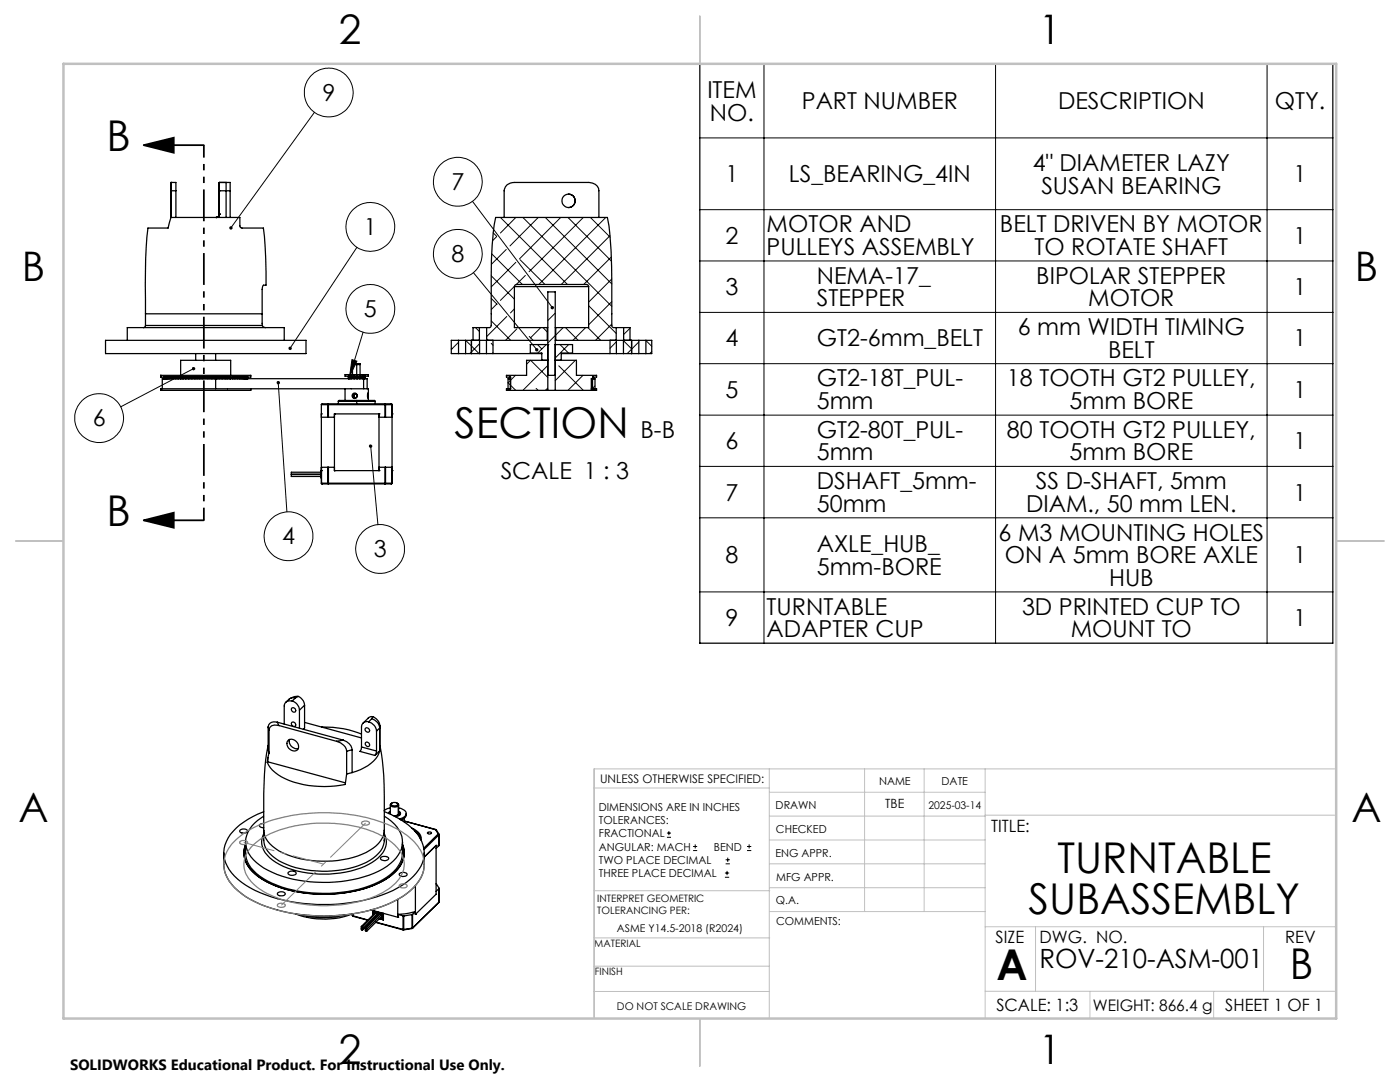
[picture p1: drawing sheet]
<svg xmlns="http://www.w3.org/2000/svg" width="279mm" height="216mm" viewBox="0 0 279 216" stroke-linecap="round" stroke-linejoin="round" font-family="sans-serif">
<g fill="none" stroke="#000" stroke-width=".25">
<path d="M139.7 12.8h126.3v115.5h-126.3zM34.1 36.4h1v1.7M34.1 38.1h1M34.1 36.4v1.7M34.1 36.4h.1M34.1 38.7v2.7zM34.1 38.1v5.3M35.1 38.1v5.3M43.8 36.4v1.7M43.8 37.9v1zM43.8 36.4h2.1v1.7M43.8 38.1h.1"/>
<path d="M43.8 38.1v4.6M43.8 38.1h1.3M45.1 36.4v1.7M45.1 38.1h.8M45.1 38.1v5.3M45.9 38.1v5.3M113.5 38.7l.3 .1a1.3 1.3 0 0 1 1 1.3M34.1 43.4l-.6 2.1h-3.9a75.1 75.1 0 0 0-.6 14.3v2.8M34.1 43.4h1M35.1 43.4h10M43.1 43.4a.66 .66 0 0 0 .7-.7 .61 .61 0 0 1-.7 .7zM43.8 41.2v1z"/>
<path d="M43.8 42.7h.1M45.1 43.4h.8M45.9 43.4h2v1.7l.3 .4h4.3a61.3 61.3 0 0 1 .6 11.4h-.6l-.2 .8 .1 7.2M100.6 43.4v-5.3a1.84 1.84 0 0 1 2.1-1.7h14.8a1.87 1.87 0 0 1 2 1.7v5.3M102.7 57.2l.1-.4h.3h14l.2 .1 .2 .3M102.7 57.2h14.8M102.7 57.2v8.2h6.6M114.8 40.1l-.3 .8-.4 .4-.6 .1M117.5 57.2v8.2h-6.7M21.1 67.9h40v2.7h-40zM25.4 67.9v-2.5h31.3v2.5M29 64.9l-.1 .4-.3 .1"/>
<path d="M29 64.9h23.4M29 62.6h23.3M29 62.6v2.3M32.1 74.9h.1M32.1 75.2h.1M32.1 74.9v.3M32.1 77.6v.3M32.1 77.6h.1M32.1 77.9h.1M32.1 77.6h41.4v1M32.1 74.9h18v.3h-18M32.6 75.2v.4"/>
<path d="M32.7 75.2v.4M32.8 75.2v.4M32.9 75.2v.4M33 75.2v.4M33.1 75.2v.4M33.2 75.2v.4M33.3 75.2v.4M33.4 75.2v.4M33.5 75.2v.4M33.6 75.2v.4M33.7 75.2v.4M33.8 75.2v.4"/>
<path d="M33.9 75.2v.4M34 75.2v.4M34.1 75.2v.4M34.3 75.2v.4M34.5 75.2v.4M34.6 75.2v.4M34.7 75.2v.4M35 75.2v.4M35.1 75.2v.4M35.2 75.2v.4M35.5 75.2v.4M35.6 75.2v.4"/>
<path d="M35.7 75.2v.4M35.9 75.2v.4M36.1 74.9v-3h9.9v3M36.1 75.2v.4M36.2 75.2v.4M36.4 75.2v.4M36.5 75.2v.4M36.7 75.2v.4M37 75.2v.4M37.1 75.2v.4M37.3 75.2v.4M37.6 75.2v.4"/>
<path d="M37.7 75.2v.4M37.9 75.2v.4M38.1 75.2v.4M38.2 75.2v.4M38.3 75.2v.4M38.5 75.2v.4M38.8 75.2v.4M38.9 75.2v.4M39.1 70.6v1.3M39.1 75.2v.4M39.2 75.2v.4M39.4 75.2v.4"/>
<path d="M39.5 75.2v.4M39.8 75.2v.4M40 75.2v.4M40.2 75.2v.4M40.3 75.2v.4M40.4 75.2v.4M40.5 75.2v.4M40.6 75.2v.4M40.9 75.2v.4M41.1 75.2v.4M41.3 75.2v.4M41.5 75.2v.4"/>
<path d="M41.6 75.2v.4M41.7 75.2v.4M41.8 75.2v.4M41.9 75.2v.4M42.2 75.2v.4M42.4 75.2v.4M42.5 75.2v.4M42.8 75.2v.4M42.9 75.2v.4M43 70.6v1.3M43 75.2v2.4M43.2 75.2v.4"/>
<path d="M43.4 75.2v.4M43.5 75.2v.4M43.7 75.2v.4M43.8 75.2v.4M44.1 75.2v.4M44.3 75.2v.4M44.4 75.2v.4M44.7 75.2v.4M44.9 75.2v.4M45 75.2v.4M45.2 75.2v.4M45.3 75.2v.4"/>
<path d="M45.4 75.2v.4M45.5 75.2v.4M45.8 75.2v.4M45.9 75.2v.4M46 75.2v.4M46.3 75.2v.4M46.4 75.2v.4M46.5 75.2v.4M46.8 75.2v.4M46.9 75.2v.4M47 75.2v.4M47.2 75.2v.4"/>
<path d="M47.3 75.2v.4M47.4 75.2v.4M47.7 75.2v.4M47.8 75.2v.4M47.9 75.2v.4M48 75.2v.4M48.1 75.2v.4M48.2 75.2v.4M48.4 75.2v.4M48.5 75.2v.4M48.6 75.2v.4M48.7 75.2v.4"/>
<path d="M48.8 75.2v.4M48.9 75.2v.4M49 75.2v.4M49.1 75.2v.4M49.2 75.2v.4M49.3 75.2v.4M49.4 75.2v.4M50.1 77.6v.3h-18M52.4 64.9l.2 .4 .4 .1M68.9 74.8h4.6v.3h-4.6zM68.9 77.6v2.3M69.5 75.1v.5"/>
<path d="M69.6 75.1v.5M69.7 75.1v.5M69.8 75.1v.5M70 75.1v.5M70.1 75.1v.5M70.2 75.1v.5M70.3 72.7h1.6M70.3 72.7v2.1M70.4 79a.42 .42 0 0 1 .4-.4 .42 .42 0 0 1 .5 .4 .42 .42 0 0 1-.5 .4M70.4 79v.2l.4 .2M70.4 79h.3M70.5 75.1v.5"/>
<path d="M70.7 79l.2 .4M70.7 75.1v.5M70.8 79.4v.1M70.9 78.6l-.2 .4M71.1 75.1v.5M71.2 79.9h3.6l.1 .2M71.2 79.9h-3.6l-.1 .2M71.2 79.9v.2M71.2 72.6h.2a.25 .25 0 0 1 .3-.1 .25 .25 0 0 1 .2 .2M71.2 72.6h-.7l-.2 .1M71.2 72.6v2.2M71.2 78.8v.4"/>
<path d="M71.3 75.1v.5M71.7 75.1v.5M71.8 75.1v.5M71.9 72.7v2.1M72 75.1v.5M72.2 75.1v.5M72.3 75.1v.5M72.5 75.1v.5M72.6 75.6h-40.2v2M72.6 75.6h.7v2M72.6 75.6v2M72.6 75.1v.5"/>
<path d="M72.7 75.1v.5M72.8 75.1v.5M73.5 78.4l-.1 1.1-.1-.7zM73.5 79.3v.6M91.5 67.9h1.4M91.5 70.6h1.4M91.5 67.9h-1.4v2.7h1.4M91.5 67.9v2.7M92.9 67.9h4.2M92.9 70.6h2.8M92.9 67.9v2.7M94.1 67.9v2.7"/>
<path d="M95.7 65.4h1.4M95.7 65.4h-1.3v2.5M95.7 65.4v5.2M95.7 70.6h1.4M97.1 67.9h12.2M97.1 70.6h1.3M97.1 67.9v2.7M97.1 65.4l.7-.1 .2-.3a168.3 168.3 0 0 1 .6-20.2l.3-1.4h22.3a61.1 61.1 0 0 1 .9 13.2v8.5l.3 .3h.6M97.1 65.4v2.5M98.4 70.6h9.7M98.4 67.9v2.7M101.7 75.2v.4"/>
<path d="M101.8 75.6v2M101.9 75.6h-.5v2M109.2 65.4v2.5M109.3 68.8h.1M109.3 77.9h1.5M109.3 71.9h-4.2v3h-4v.3h.8v2.4h-.8v.3h8.2M109.3 77.9v-19.7h1.5v19.7M109.3 74.9h1.5M109.3 68.8h-3.5v1.6h2.3v1.5M110.8 68.8h.1M110.8 67.9h12.2M110.8 71.9h4.2v3h4.1v.3h-.8v2.4"/>
<path d="M110.8 68.8h3.5v1.6h-2.3v1.5M110.9 65.4v2.5M112 70.6h9.7M118.4 75.2v.4M118.5 75.2v.4M118.7 77.6v-2h-.7v2h1.1v.3h-8.3M121.7 70.6h1.3M121.7 67.9v2.7M123 65.4h1.5M123 65.4v2.5M123 70.6h1.4M123 67.9h1.4"/>
<path d="M123 67.9v2.7M124.4 67.9h3.1M124.4 70.6h3.1M124.4 67.9v2.7M124.5 65.4h1.2v2.5M124.5 65.4v2.5M126 67.9v2.7M127.5 67.9h1.4M127.5 70.6h1.4M127.5 67.9v2.7M128.9 67.9h1.2v2.7h-1.2M128.9 67.9v2.7"/>
<path d="M64.1 94.7h-6v.4h6M64.1 94.2h-6v.4h6M64.1 94h.1M64.1 95.4h.1M64.1 93.9h.1M64.1 82.6h.1M64.1 96.4l.2 .2M64.1 96.4h.1M64.1 93.2h.1M64.1 80.8v15.6M64.1 80.8h1.3M64.1 83.3h1.3"/>
<path d="M64.2 96.4l.1 .2M64.2 96.4h1.2M64.2 93.2h1.2M64.2 93.2v3.2M64.3 96.6h13.8M65.4 96.4l.1 .2v-.2M65.4 80.8l.1-.2v.2M65.4 96.4h.1M65.4 93.2h.1M65.4 80.8h.1M65.4 83.3h.1M65.4 80.8v2.5"/>
<path d="M65.4 93.2v3.2M65.5 96.4h11.3M65.5 93.2h1.2M65.5 80.8v2.5M65.5 93.2v3.2M65.5 80.8h11.3M65.5 83.3h1.2M66.7 82.6h.1M66.7 93.9h.1M66.7 82.6v11.3M66.7 82.6h8.9M66.7 93.9h8.9"/>
<path d="M67.5 80.1h3.7M67.5 80.1v.5M71.2 80.1h3.7M71.2 80.1v.5M74.9 80.1v.5M75.6 93.9h.1M75.6 82.6h.1M75.6 82.6v11.3M75.6 93.2h1.2M75.6 83.3h1.2M76.8 96.4h.1M76.8 96.4v.2l.1-.2"/>
<path d="M76.8 93.2h.1M76.8 80.8h.1M76.8 80.8v-.2l.1 .2M76.8 83.3h.1M76.8 80.8v2.5M76.8 93.2v3.2M76.9 80.8v2.5M76.9 93.2v3.2M76.9 96.4h1.3M76.9 93.2h1.3M76.9 80.8h1.3M76.9 83.3h1.3"/>
<path d="M78.1 80.6l.1 .2M78.1 80.6h-13.9l-.1 .2M78.2 96.4l-.1 .2M78.2 96.4h.1M78.2 80.8h.1M78.2 93.2h.1M78.2 83.3h.1M78.2 80.8v2.5M78.2 93.2v3.2M78.2 82.6h.1M78.2 93.9h.1M78.2 80.8v15.6"/>
<path d="M58.3 139.9a1.13 1.13 0 0 0-1.6 1v3.6M58.3 139.9a2.04 2.04 0 0 1 1.5 1.8M58.8 139l-.8 .3M58.9 139.3a1.74 1.74 0 0 0-1.9 .8M58.9 139.3l-.6 .6M59.5 139a2.1 2.1 0 0 1 1.3 1.7M59.5 139h-.7M59.5 139l-.6 .3M53.3 152.1a8.6 8.6 0 0 0 6.3 4.2 21.4 21.4 0 0 0 9.3 .2l.3-2.1M53.4 151.2l-.1 .9M53.4 152l15.5 4.2M53.4 151.2v.8"/>
<path d="M53.4 152l-.1 .1M53.5 148.7a58.3 58.3 0 0 0-.9 14.3v2.7M53.5 148.8v.8M53.5 149.6l.2 .6M53.5 145.1l.2 .6M53.5 145.1v4.5M53.7 150.2l-.3 1M53.7 145.7v4.5M55.4 144.1l.3 .7M55.4 144.1a1.28 1.28 0 0 0-1.9 1M55.4 144.1l13.1 3.6M55.7 144.8a1.54 1.54 0 0 0-2 .6v.3"/>
<path d="M55.7 144.8l11.5 3.1M57.4 147.8a1.35 1.35 0 0 1 1.7 .2 1.35 1.35 0 0 1 .2 1.6 1.4 1.4 0 0 1-1.6-.2 1.4 1.4 0 0 1-.3-1.6zM57.8 147.5a1.5 1.5 0 0 0 1.7 1.9M58.3 144.1a.49 .49 0 0 1 .6 .2 .49 .49 0 0 1-.1 .7l-.4-.1-.2-.3zM58.3 141.3a.49 .49 0 0 1 .6 .1 .49 .49 0 0 1-.1 .7l-.4-.1-.2-.3zM59.8 141.7v3.6M60.8 140.7v4.6l-.3 .2M60.8 144.1l11.3 3.1M60.8 140.7l-1 1M64.2 145.1a21.3 21.3 0 0 1 7.9 1.4M67.2 147.9a2.48 2.48 0 0 1 2 2M68.5 147.7l-1.3 .2"/>
<path d="M68.5 147.7a2.38 2.38 0 0 1 1.8 1.9M69.2 149.9v4.5M70.3 154.2l-1.1 .2M70.3 149.6l-1.1 .3M70.3 149.6v4.6M72.1 149v.5l-.3 .4 3 .8M72.1 149l3 .9M72.9 148.2a.45 .45 0 0 1 .8 .1 .45 .45 0 0 1-.4 .7l-.4-.4zM73 145.3a.46 .46 0 0 1 .7 .2 .46 .46 0 0 1-.4 .6l-.4-.4zM73.6 144a1.06 1.06 0 0 0-1.5 1.1v3.9M73.6 144a2.07 2.07 0 0 1 1.5 1.9M74.2 143.4a2.13 2.13 0 0 1 1.6 1.9"/>
<path d="M74.2 143.4l-.6 .6M74.4 143a2.11 2.11 0 0 1 1.4 1.8M74.4 143h-.5l-.4 .2-1 1.1M74.4 143l-.2 .4M75.1 149.9l-.3 .8M75.1 145.9v4M75.8 149.8a6.2 6.2 0 0 1-3.8 3.8l-1.7 .6M75.8 149.8l-1 .9M75.8 145.3l-.7 .6M75.8 148.8a53.7 53.7 0 0 1 .9 12.4v4.5M75.8 149v.8M75.8 144.8v.5"/>
<path d="M75.8 144.8v5M44.7 170.2a7.6 7.6 0 0 0 1.5 6.2 17.2 17.2 0 0 0 9.2 5.2 35.5 35.5 0 0 0 23-1.6 10.4 10.4 0 0 0 6.1-6.3l.2-3.5M48 165.6a.84 .84 0 0 1 1.4 .3 1.05 1.05 0 0 1-1.6-.1zM49 168.5a5 5 0 0 0 1.7 5.7 19.8 19.8 0 0 0 11.8 4.2 24.3 24.3 0 0 0 15.2-3.4 5.8 5.8 0 0 0 2.9-5.5l-.3-1a4.8 4.8 0 0 1-1.6 5.7 20.1 20.1 0 0 1-11.9 4.2 24.3 24.3 0 0 1-15.2-3.4 5.9 5.9 0 0 1-2.9-5.5zM49 168a6.3 6.3 0 0 0 1.6 5.7 17.1 17.1 0 0 0 10.2 4.3 25.9 25.9 0 0 0 15.6-2.5 6.6 6.6 0 0 0 3.9-5.3v-2.2M52.6 162.9a6.2 6.2 0 0 0-3.6 5.6 6.8 6.8 0 0 0 3.6 4.7 26 26 0 0 0 16.7 2.5 16.2 16.2 0 0 0 9.8-4.5 4.9 4.9 0 0 0-1-7.3l-1.4-1M52.6 162a14.4 14.4 0 0 0-7.1 5.2 5.9 5.9 0 0 0 1.3 7.6 22.1 22.1 0 0 0 12.4 5.3 34.1 34.1 0 0 0 20.2-2.9 10 10 0 0 0 5.1-5.8 6.8 6.8 0 0 0-3-6.8l-1.6-1.1-3.2-1.5M52.6 164.3l-.5 .1-.3 .2a.62 .62 0 0 0 .8 .6M52.6 165.7a4.5 4.5 0 0 0 2.4 3.6 19.9 19.9 0 0 0 14.5 2 10.9 10.9 0 0 0 6.5-3.5 3.5 3.5 0 0 0 .7-2.1M52.6 166.4a3.8 3.8 0 0 0 1.2 4.8 17 17 0 0 0 10.9 3.2 17 17 0 0 0 10.8-3.2 3.9 3.9 0 0 0 1.2-4.8M52.6 165.7v1.9a4.5 4.5 0 0 0 2.4 3.7 19.5 19.5 0 0 0 14.5 2 9.9 9.9 0 0 0 6.8-4.1 6.3 6.3 0 0 0 .4-3.5M55.4 178.2a1.06 1.06 0 0 1 1.5 .1 .96 .96 0 0 1-1.5 .1z"/>
<path d="M57.5 174.1a1.09 1.09 0 0 1 1.6 .1 1.03 1.03 0 0 1-1.6 .1zM76 171.2a1.13 1.13 0 0 1 1.6 .1 .97 .97 0 0 1-1.7 0zM77.8 161.9l-.3 .4M77.8 162l-.2 .3M77.9 161.2l-.6 .2-.6 .4M77.9 161.9l-.3 .4M77.9 160.6l.1 1.9M78 160.4l-.1 .1a1.06 1.06 0 0 0 1.6 .3M78.1 160.3v.1a.83 .83 0 0 0 1.2 .2M78.1 160.3l.4-.2 .6 .1a.3 .3 0 0 1 .2 .1 .3 .3 0 0 1 0 .3M78.1 160.3l-.1 .1M78.2 160.3l-.2 .1"/>
<path d="M79.3 160.3h.1M79.3 160.3l.3 .2-.1 .3M79.3 160.6l.2 .2M79.4 179.5v3.5M79.5 160.8v1.7M79.6 161.2l.7 .3a.88 .88 0 0 1 .8 .8 .88 .88 0 0 1-.7 .9l-.7 .2M79.6 161.9l.3 .3-.3 .5M79.6 160.6l-.1 1.9-.4 .2h-.6M79.7 161.9l.2 .2a.76 .76 0 0 1-1 .8M79.7 162a.39 .39 0 0 1 .2 .3 .39 .39 0 0 1-.2 .4M79.7 174.3a1.02 1.02 0 0 1 1.5 .2 .98 .98 0 0 1-1.5 0zM80.1 163.6h.1"/>
<path d="M80.3 163.5l-.1 .2M80.7 163.3v.7M81.1 162.3a1.17 1.17 0 0 1-1.1 1.3M82.2 165.2a2.29 2.29 0 0 1 1.8 2.4M82.7 165.8a1.96 1.96 0 0 1 1.2 1.6M82.9 176.7v5.8M85.3 166.1a.41 .41 0 0 1 .5-.1 .41 .41 0 0 1 .3 .3 .41 .41 0 0 1-.5 .2 .41 .41 0 0 1-.3-.4zM85.3 166.1v.2M86.9 165.6h.2M86.9 165.6l.6 .8M87 165.5l.1 .1M87 165.5l-.1 .1"/>
<path d="M87 165.5l-6.3-1.7 6.2 1.8M87 168.7h.1M87 176.4l.6 .8-.6 .7M87 168.7l-2.3 2.3M87 168.7v9.7l-4.1 4.1M87.1 165.6l.5 .9M87.5 166.4l.1 .2M87.5 166.4l.1 .1M87.5 166.4l-2.9 2.8M87.6 166.5h.1M87.6 168.7l-.6 .6M87.6 166.6l-3 2.9"/>
<path d="M87.6 168.7h.1M87.6 166.5v.1M87.6 166.5v2.2M87.6 177.3v2.7M59 182.4l2.3 .7M60.3 182.5l1 .3M61.3 182.8v.3M61.6 182.7l2.5 .3 3.6-.3M69 182.5a16.8 16.8 0 0 1-7.7 .3M70.2 182.4l.2 .4M70.2 182.4l.2 .3M70.4 182.8h.1"/>
<path d="M70.4 182.7h.1M70.4 182.7v-.3a15.6 15.6 0 0 1-9.1 .7M70.4 182.7v.1M70.4 182.7l.1 .1M70.4 182.7l3 .9M70.4 182.4v.3M70.5 182.8l2.9 .8M72.2 185.2l-.1 .1M72.3 185.2l-.1 .1M72.4 185.2l3-3 .1 .3-3.1 3.1M73 185.4l-.1 .1M73.1 185.1l.1 .2-.1 .1"/>
<path d="M73.1 185.1a.16 .16 0 0 0-.2 .2 .16 .16 0 0 0 .2 .1M73.1 185.4v.1M74 181.6l5.4 1.4M74.2 183.8h.1M74.4 181.7v1M74.4 181.8l.3 .3M74.4 181.8l2 .5M74.4 181.8l.2 .3M74.5 181.7l-.1 .1M74.6 182.1v.3M74.6 182.1h.1M74.7 182.1l1.5 .4"/>
<path d="M74.9 183.1h.1M74.9 182.1l-2.8 2.8M75 184l5.5 1.6M75 184l5.4 1.5M75 182.1l-2.8 2.8M75.1 182.9h.1M75.4 182.6h.1M75.7 183.3l.7 .2M75.7 182.4l-2.8 2.7M75.8 182.4l-2.7 2.7M76.2 182.8l-3 3M76.2 182.5h.1"/>
<path d="M76.2 182.5v.7l-.3-.1M76.2 182.4l-3 3M76.4 182.3l-.2 .2M76.4 182.4l.1-.2v1.4l-.8-.3M76.4 182.4v1.1M76.4 182.4l-.2 .1M76.5 182.2l-.1 .1M76.5 183.5h-.1M79.4 183h.1M80.4 182.7l.2 .1M80.4 185.5h.2M80.4 185.5l.1 .1"/>
<path d="M80.4 182.7v2.8M80.5 185.6h.1M80.6 185.5l-.1 .1M80.6 182.8v2.7M82.2 185.3l-1.7 .3M82.2 185.2v.1M82.2 182.5l-1.6 .3M82.2 185.2l-1.6 .3M82.2 182.5v2.7M82.3 185.2l-.1 .1M82.3 182.5l.6-.6-1.7 .4-1.8 .2 1 .2M82.3 182.5h-.1"/>
<path d="M82.3 185.2h-.1M82.3 185.2h.1M82.3 182.5v2.7M82.9 182.5h.1M87.6 180.1l-5.3 5.1M87.6 180v.1M87.6 180l-5.3 5.2"/>
<circle cx="113.5" cy="40.1" r="1.32"/>
<circle cx="70.8" cy="79" r=".54"/>
<circle cx="72.2" cy="185.4" r=".16"/>
<circle cx="72.3" cy="185" r=".17"/>
<circle cx="73.1" cy="185.7" r=".17"/>
</g>
<g fill="none" stroke="#000" stroke-width=".2">
<path d="M152.5 12.8v115.5M198.7 12.8v115.5M252.9 12.8v115.5M62.8 22.4l-16.7 23.1M139.7 27.5h126.3M71.2 49.4l-13.3 20.1M94.3 40.2l15.9 21.2M94.5 54.4l12.6 15.4M98 59.5l1.2 1.2M98 55l4.7 4.7M98.1 50.7l6.1 6.1M98.4 46.5l.7 .6"/>
<path d="M99.1 47.2l-.8 .8M99.9 43.4l13.3 13.4M101 49.8l-2.9 2.9M102.7 57.1l-2.8 2.8M102.9 43.4l-3 3.1M102.9 52.4l-4.9 4.9M103.8 51.8l5 5M104.4 43.4l17.7 17.7M104.8 55l-1.8 1.8M107.4 43.4l-5.6 5.7M108.8 43.4l13.3 13.3M111.9 43.4l-8.2 8.2"/>
<path d="M113.3 43.4l8.7 8.7M116.4 43.4l-10.8 10.8M117.8 43.4l4 3.9M120.9 43.4l-13.4 13.4M121.7 47l-9.7 9.8M122 51.3l-5.5 5.5M122.1 55.7l-4.6 4.6M139.7 41.8h126.3M139.7 52.1h126.3M38.6 73.6l-14.5 7.6M55.5 76.3l1.8 25.8M70.2 71.8l1 .3-1.4 3z"/>
<path d="M72.5 66.3l-2.7 8.8M90.1 69.5l.1 .1M91.5 68.3l-1.4 1.4M92.9 67.9l2.7 2.7M94.4 65.4h.1M94.9 65.4l.8 .7M95.7 68.6l-2 2M97.1 67.6l.3 .3M98 68.5l.4 .4M98 64l3.9 3.9M98.4 70.4l-.2 .2M99.2 60.6l-1.2 1.2"/>
<path d="M101.1 63.1l-4 4.1M101.8 75.9l-.4 .5 .4 .4M101.9 76.9l1 1M102.7 61.6l-.8 .8M102.9 74.9l-1 .9M103.2 65.6l-2.3 2.3M105.6 67.1l.8 .8M105.9 71.9l-.8 .8M105.9 71.9l3.4 3.4M107 77.5l.4 .4M107.3 68.8l.8 .8M107.9 65.4l-2 2"/>
<path d="M108.4 65.4l.8 .9M109 68.8l-1.7 1.6M109.3 72.9l-4.9 5M109.3 77.4l-.5 .5M110.8 67l-1.5 1.4M110.8 62.5l-1.5 1.5M110.9 67.9h.1M111.5 73l4.9 4.9M111.8 68.8l1.7 1.6M112.4 65.4l-1.5 1.5M112.9 65.4l2.5 2.5M113.5 68.8l-2.7 2.6"/>
<path d="M114.8 71.9l-4 4.1M116.3 74.9l-3 3M116.9 65.4l-2.6 2.5M117.3 65.4l2.6 2.5M117.5 61l5.5 5.5M118.3 75.2h.1M118.3 77.5l-.5 .4M118.6 75.6l.1 .1M118.7 77l-.6 .6M122.1 60.2l-4.6 4.6M122.1 64.7l-3.2 3.2M123 68.2l-1.3 1.3"/>
<path d="M124.4 68l1.7 1.6M125.7 65.5l-1.2 1.2M127.5 68.2l-2.3 2.4M128.9 67.9l1.2 1.2M130.1 70.2l-.5 .4M139.7 62.3h126.3M139.7 72.6h126.3M74 89l1.4 15.7M139.7 82.8h126.3M139.7 93.1h126.3M139.7 103.3h126.3M139.7 118.1h126.3"/>
<path d="M133.1 167.1h.8M133.1 166.2h.8M133.5 165.8v.9M138.3 169.7h.8M138.3 168.9h.8M138.7 168.5v.8M144.7 175h.8M144.7 174.2h.8M144.8 172.4h.9M144.8 171.6h.9M145.1 173.8v.8M145.2 171.1v.9"/>
<path d="M149.1 169.7h.8M149.1 168.9h.8M149.5 168.5v.8"/>
<circle cx="65.6" cy="18.5" r="4.9"/>
<circle cx="91.4" cy="36.3" r="4.9"/>
<circle cx="73.9" cy="45.3" r="4.9"/>
<circle cx="91.4" cy="50.7" r="4.9"/>
<circle cx="73.9" cy="61.7" r="4.9"/>
<circle cx="19.8" cy="83.4" r="4.9"/>
<circle cx="57.6" cy="107" r="4.9"/>
<circle cx="75.9" cy="109.5" r="4.9"/>
</g>
<path d="M28.7 29l6-1.5v3zM28.7 29h12M28.7 103.8l6-1.5v3zM28.7 103.8h12" fill="none" stroke="#000" stroke-width=".35"/>
<path d="M46.6 168.1a20.8 20.8 0 0 1 11.5-5.4 34 34 0 0 1 21.5 2.9 9.3 9.3 0 0 1 5 6.2 7.5 7.5 0 0 1-3.8 6.8 28.9 28.9 0 0 1-16.4 4.2 29.3 29.3 0 0 1-15.8-4.2 7.8 7.8 0 0 1-3.9-6.4 6.7 6.7 0 0 1 1.9-4.1zM47.9 167.9a1.01 1.01 0 0 1 1.5 .2 .95 .95 0 0 1-1.6 0zM50.3 168.8a18.1 18.1 0 0 1 10.7-4.3 25.9 25.9 0 0 1 15.9 2.7 6.5 6.5 0 0 1 3.8 5.4 6.7 6.7 0 0 1-4 5.3 27 27 0 0 1-18.2 2.2 14.8 14.8 0 0 1-8.8-4.7 4.8 4.8 0 0 1 .6-6.6zM72.3 164a.96 .96 0 0 1 1.4 .3 1.01 1.01 0 0 1-1.6-.1zM79.7 176.6a.97 .97 0 0 1 1.5 .2 .97 .97 0 0 1-1.5-.1zM55.4 180.4a1.04 1.04 0 0 1 1.5 .3 .95 .95 0 0 1-1.5-.1z" fill="none" stroke="#808080" stroke-width=".25"/>
<path d="M40.7 28.9v74.9" fill="none" stroke="#000" stroke-width=".35" stroke-dasharray="6.3 1.3 1.3 1.3 1.3 1.3" stroke-dashoffset="3.8" stroke-linecap="butt"/>
<path d="M64.6 172.4l-16-4.3" fill="none" stroke="#808080" stroke-width=".2" stroke-dasharray="15.2 1.3 1.3 1.3" stroke-dashoffset="8.9" stroke-linecap="butt"/>
<path d="M73 164.2l-16.8 16.4" fill="none" stroke="#808080" stroke-width=".2" stroke-dasharray="15.2 1.3 1.3 1.3" stroke-dashoffset="5.4" stroke-linecap="butt"/>
<g fill="none" stroke="#c0c0c0" stroke-width=".2">
<path d="M118.6 157.2h34.9M153.5 153.4v49.8M153.5 158.1h43.1M172.5 153.4v28.5M184.4 153.4v28.5M196.6 153.4v49.8M266.7 153.4h-148.1v49.8M118.6 177.7h35M153.5 167.6h43.1M153.5 162.8h43.1M153.5 172.4h43.1M153.5 177.1h43.1"/>
<path d="M196.6 162.7h70.1M118.6 197.8h34.9M118.6 192.8h34.9M118.6 187.1h35M153.6 181.9h43M196.6 197.8h70.1M196.6 184.9h70.1M206.7 184.9v12.9M217.5 197.8v5.4M242.2 197.8v5.4M252.2 184.9v12.9"/>
</g>
<path d="M139.7 3.2v9.5M3.1 107.9h9.6M266.7 107.9h9.5M139.7 203.2v9.6" fill="none" stroke="#c0c0c0" stroke-width=".25"/>
<path d="M12.7 12.7h254v190.5h-254z" fill="none" stroke="#c0c0c0" stroke-width=".5"/>
<g fill="#000">
<path d="M28.7 29l6-1.5v3zM28.7 103.8l6-1.5v3z"/>
<path d="M45.8 45.3l.1 .5 .2-.3-.2 .3a.34 .34 0 0 0 .5-.1 .34 .34 0 0 0-.1-.5 .34 .34 0 0 0-.5 .1zM73.8 88.7a.35 .35 0 0 0-.1 .6 .35 .35 0 0 0 .5-.1 .35 .35 0 0 0-.3-.5l.1 .3-.1-.3zM70.2 71.8l1 .3-1.4 3zM57.6 69.3v.4l.3-.2-.2 .3a.34 .34 0 0 0 .5-.1 .34 .34 0 0 0-.1-.5 .34 .34 0 0 0-.5 .1zM38.3 73.3a.35 .35 0 0 0 .3 .6 .35 .35 0 0 0 .3-.5l-.3 .2 .3-.2-.2-.2zM55.4 76.1a.34 .34 0 0 0-.1 .5 .34 .34 0 0 0 .5-.1 .34 .34 0 0 0-.3-.5v.3v-.3zM110 61.1a.34 .34 0 0 0-.1 .5 .34 .34 0 0 0 .5 .1l-.2-.3 .2 .3a.34 .34 0 0 0 .1-.5 .34 .34 0 0 0-.5-.1zM106.9 69.5v.1a.34 .34 0 0 0 0 .4 .34 .34 0 0 0 .5 .1l-.3-.3 .3 .2a.35 .35 0 0 0 0-.4 .35 .35 0 0 0-.5-.1z"/>
</g>
<g font-size="8.5">
<text x="21.2" y="30.2">B</text>
<text x="90.7" y="87.4">SECTION</text>
<text x="21.2" y="105">B</text>
<text x="211" y="174.2">TURNTABLE</text>
<text x="205.3" y="182.3">SUBASSEMBLY</text>
<text x="198.9" y="195.5">A</text>
<text x="257.4" y="195.4">B</text>
</g>
<g font-size="8.1">
<text x="67.6" y="8.9">2</text>
<text x="207.3" y="8.9">1</text>
<text x="4.4" y="56.1">B</text>
<text x="270.4" y="56.1">B</text>
<text x="3.7" y="164.1">A</text>
<text x="269.7" y="164.1">A</text>
<text x="67.6" y="212.4">2</text>
<text x="207.3" y="212.4">1</text>
</g>
<text font-size="5.3" x="207.4" y="193.1">ROV-210-ASM-001</text>
<g font-size="4.7">
<text x="64.3" y="20.1">9</text>
<text x="141.2" y="19.6">ITEM</text>
<text x="160" y="21.8">PART NUMBER</text>
<text x="211.1" y="21.8">DESCRIPTION</text>
<text x="254.4" y="21.8">QTY.</text>
<text x="141.7" y="24.1">NO.</text>
<text x="206.1" y="34.1">4&quot; DIAMETER LAZY</text>
<text x="90.1" y="37.9">7</text>
<text x="144.8" y="36.4">1</text>
<text x="157.5" y="36.4">LS_BEARING_4IN</text>
<text x="207.8" y="38.6">SUSAN BEARING</text>
<text x="258.2" y="36.4">1</text>
<text x="72.6" y="46.9">1</text>
<text x="153" y="46.4">MOTOR AND</text>
<text x="199.6" y="46.4">BELT DRIVEN BY MOTOR</text>
<text x="90.1" y="52.3">8</text>
<text x="144.8" y="48.6">2</text>
<text x="153" y="50.9">PULLEYS ASSEMBLY</text>
<text x="206.5" y="50.9">TO ROTATE SHAFT</text>
<text x="258.2" y="48.6">1</text>
<text x="144.8" y="58.9">3</text>
<text x="163" y="56.6">NEMA-17_</text>
<text x="206.8" y="56.6">BIPOLAR STEPPER</text>
<text x="258.2" y="58.9">1</text>
<text x="72.6" y="63.3">5</text>
<text x="163" y="61.1">STEPPER</text>
<text x="217.2" y="61.1">MOTOR</text>
<text x="144.8" y="69.1">4</text>
<text x="163" y="69.1">GT2-6mm_BELT</text>
<text x="203.1" y="66.9">6 mm WIDTH TIMING</text>
<text x="221.1" y="71.4">BELT</text>
<text x="258.2" y="69.1">1</text>
<text x="163" y="77.1">GT2-18T_PUL-</text>
<text x="201" y="77.1">18 TOOTH GT2 PULLEY,</text>
<text x="144.8" y="79.4">5</text>
<text x="163" y="81.6">5mm</text>
<text x="213.4" y="81.6">5mm BORE</text>
<text x="258.2" y="79.4">1</text>
<text x="18.5" y="85">6</text>
<text x="127.8" y="87.4">B-B</text>
<text x="144.8" y="89.6">6</text>
<text x="163" y="87.4">GT2-80T_PUL-</text>
<text x="201" y="87.4">80 TOOTH GT2 PULLEY,</text>
<text x="258.2" y="89.6">1</text>
<text x="99.9" y="95.6">SCALE 1 : 3</text>
<text x="163" y="91.9">5mm</text>
<text x="213.4" y="91.9">5mm BORE</text>
<text x="144.8" y="99.9">7</text>
<text x="163" y="97.6">DSHAFT_5mm-</text>
<text x="206.7" y="97.6">SS D-SHAFT, 5mm</text>
<text x="258.2" y="99.9">1</text>
<text x="163" y="102.1">50mm</text>
<text x="199.3" y="107.9">6 M3 MOUNTING HOLES</text>
<text x="204.8" y="102.1">DIAM., 50 mm LEN.</text>
<text x="56.3" y="108.6">4</text>
<text x="74.6" y="111.2">3</text>
<text x="144.8" y="112.4">8</text>
<text x="163" y="110.1">AXLE_HUB_</text>
<text x="200.5" y="112.4">ON A 5mm BORE AXLE</text>
<text x="258.2" y="112.4">1</text>
<text x="163" y="114.6">5mm-BORE</text>
<text x="221.3" y="116.9">HUB</text>
<text x="144.8" y="124.9">9</text>
<text x="153" y="122.6">TURNTABLE</text>
<text x="204" y="122.6">3D PRINTED CUP TO</text>
<text x="258.2" y="124.9">1</text>
<text x="153" y="127.2">ADAPTER CUP</text>
<text x="213.7" y="127.2">MOUNT TO</text>
</g>
<g font-size="3.4">
<text x="197.8" y="166">TITLE:</text>
<text x="198.7" y="188.1">SIZE</text>
<text x="207.5" y="188.1">DWG. NO.</text>
<text x="256.5" y="188.2">REV</text>
<text x="198.8" y="201.7">SCALE: 1:3</text>
<text x="244.5" y="201.7">SHEET 1 OF 1</text>
</g>
<text font-size="3.2" x="218.1" y="201.6">WEIGHT: 866.4 g</text>
<text font-size="3" x="14" y="213.5">SOLIDWORKS Educational Product. For Instructional Use Only.</text>
<text font-size="2.5" x="176.7" y="161.3">TBE</text>
<text font-size="2.4" x="119.8" y="156.2">UNLESS OTHERWISE SPECIFIED:</text>
<g font-size="2.2">
<text x="119.5" y="161.8">DIMENSIONS ARE IN INCHES</text>
<text x="154.8" y="161.4">DRAWN</text>
<text x="175.4" y="156.6">NAME</text>
<text x="187.9" y="156.7">DATE</text>
<text x="119.5" y="164.4">TOLERANCES:</text>
<text x="119.5" y="167.1">FRACTIONAL</text>
<text x="154.9" y="166.3">CHECKED</text>
<text x="119.5" y="169.7">ANGULAR: MACH</text>
<text x="119.5" y="172.4">TWO PLACE DECIMAL</text>
<text x="142.5" y="169.7">BEND</text>
<text x="154.8" y="170.9">ENG APPR.</text>
<text x="119.5" y="175">THREE PLACE DECIMAL</text>
<text x="154.9" y="175.7">MFG APPR.</text>
<text x="154.9" y="180.4">Q.A.</text>
<text x="154.9" y="184.6">COMMENTS:</text>
</g>
<g font-size="2.1">
<text x="185.3" y="161.4">2025-03-14</text>
<text x="123.1" y="186.1">ASME Y14.5-2018 (R2024)</text>
<text x="123.1" y="201.6">DO NOT SCALE DRAWING</text>
</g>
<g font-size="2">
<text x="119.2" y="179.9">INTERPRET GEOMETRIC</text>
<text x="119.2" y="182.4">TOLERANCING PER:</text>
<text x="118.6" y="189">MATERIAL</text>
<text x="118.7" y="194.6">FINISH</text>
</g>
</svg>
